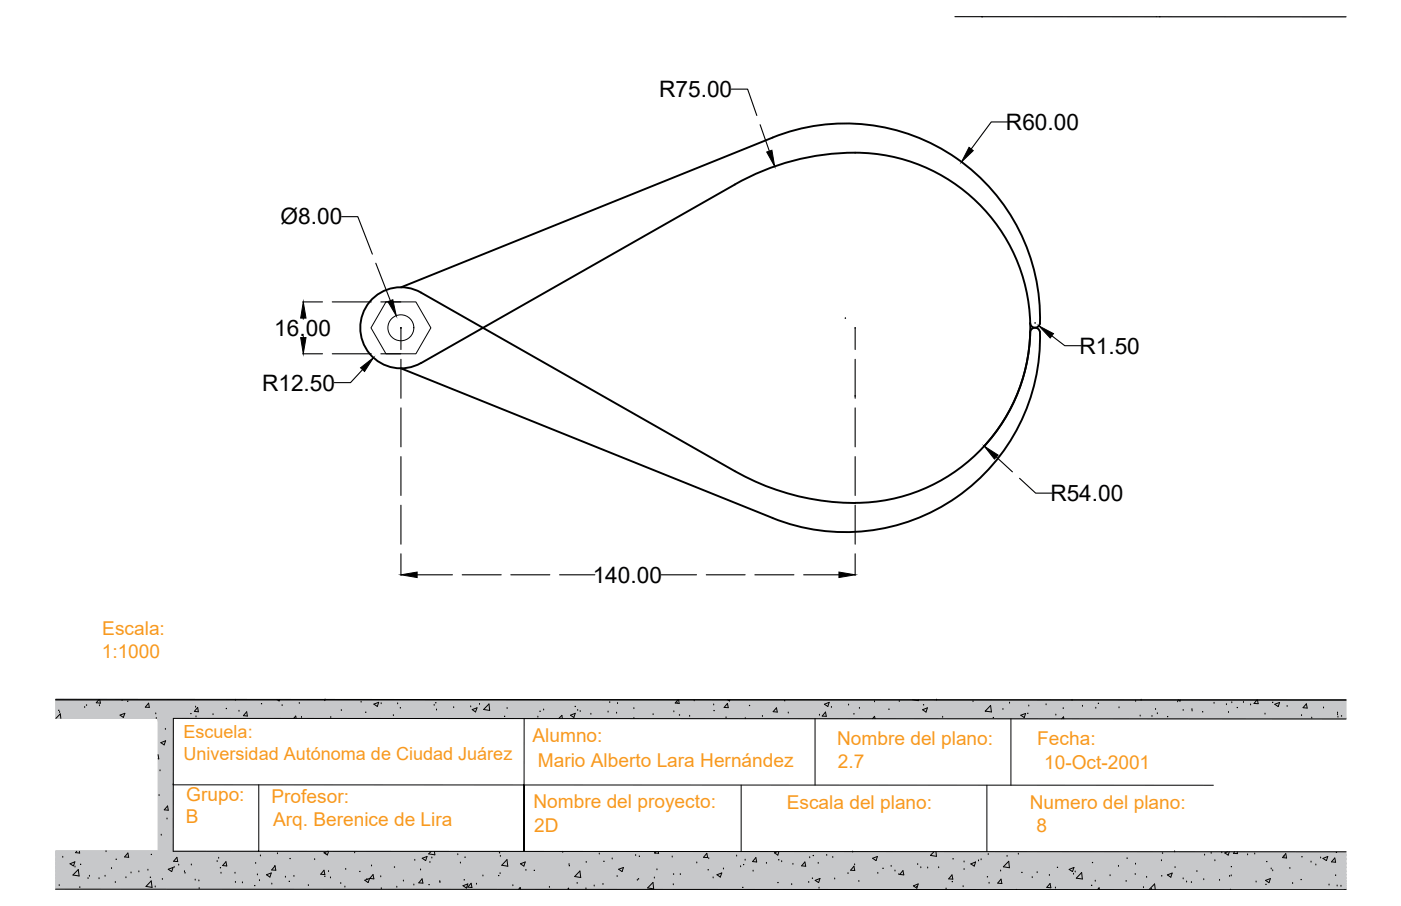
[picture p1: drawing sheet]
<svg xmlns="http://www.w3.org/2000/svg" width="432mm" height="279mm" viewBox="0 0 432 279" stroke-linecap="round" stroke-linejoin="round" font-family="sans-serif">
<!-- layer: Layer2 -->
<g fill="none" stroke="#000" stroke-width=".31">
<path d="M119 93.1h9.2l4.6 8-4.6 8h-9.2l-4.7-8z"/>
<circle cx="123.5" cy="101.1" r="4"/>
</g>
<!-- layer: Layer1 -->
<path d="M123.6 88.6l114.5-46.2a60 60 0 0 1 82.4 57.5M317.5 99.7a54 54 0 0 1-14.3 38M320.5 99.8a1.49 1.49 0 0 1-1.6 1.3 1.49 1.49 0 0 1-1.4-1.5 54.3 54.3 0 0 0-62.1-52.1 74.5 74.5 0 0 0-28.9 9.4l-96.8 55.1a12.5 12.5 0 0 1-18.7-10.9 12.5 12.5 0 0 1 18.7-10.9l96.8 55.1a75.7 75.7 0 0 0 37.1 9.8M320.5 102.3a1.49 1.49 0 0 0-1.6-1.2 1.49 1.49 0 0 0-1.4 1.4 54 54 0 0 1-54 52.6M320.5 102.3a60 60 0 0 1-82.4 57.5l-114.5-46.2" fill="none" stroke="#000" stroke-width=".59"/>
<!-- layer: Layer4 -->
<g fill="none" stroke="#000" stroke-width=".34">
<path d="M225.4 27.5h5l2.9 8.1M234.3 38.5l2.8 8.1M310.5 37.6h-5l-6.2 8.3M105.3 66.8h5l4.5 11.6M93.3 93.1h6.1M93.5 98.1v.3M102.4 93.1h12M115.8 81.2l4.5 11.5M117.4 93.1h6.1M93.3 109.1h6.1M93.5 103.7v.4M102.4 109.1h12"/>
<path d="M111.8 114l-3.8 4h-5M117.4 109.1h6.1M123.6 101.1v6.7M123.6 110.8v12M263.6 101.1v6.7M263.6 110.8v12M324.2 103.6l4 3h5M123.6 125.8v12M263.6 125.8v12M123.6 140.8v12M123.6 155.8v12M263.6 140.8v12"/>
<path d="M263.6 155.8v12M307.1 140.9l4.9 4.6M314.2 147.5l5 4.6h5M123.6 170.8v6.6M128.6 177.3h10.8M142.5 177.3h12M157.4 177.3h12.1M172.5 177.3h10.8M203.8 177.3h10.9M217.7 177.3h12M232.7 177.3h12M247.7 177.3h10.9"/>
<path d="M263.6 170.8v6.6"/>
</g>
<path d="M236.3 46.9l1.6-.6 .9 5zM298.7 45.4l1.3 1.1-3.7 3.5zM93.5 93.1l.8 5h-1.6zM119.5 93l1.6-.6 1 5zM92.7 104.1h1.6l-.8 5zM111.1 113.4l4-3.1-2.7 4.3zM320.2 100.5l4.5 2.4-1 1.3zM303.4 137.6l4.2 2.7-1.1 1.3zM123.6 177.3l5-.9v1.7zM258.6 176.4l5 .9-5 .8z" fill="#000" stroke="#000" stroke-width=".31"/>
<!-- layer: 0 -->
<g fill="none" stroke="#000" stroke-width=".31">
<path d="M294.3 5.1l120.6 .1M260.4 98.1h.2M260.6 98v.2M318.9 99.6h.2M319 99.5v.2M123.5 101.1h.2M123.6 101v.2M263.5 101.1h.2M263.6 101v.2M263.5 122.1h.2M263.6 122v.2M17.1 215.7l397.8 .2h-397.8"/>
<path d="M18.4 219.7h.1M30.5 215.7l-.8 1 1.2 .1-.2-1.1M30.6 217.6h.1M45.8 216.8l.2 1.4-1.2-.1zM60.3 218.1h.1M60.9 218.2l.2 1.3-1.2-.1zM72.6 216h.1M73.7 219.3h.1M76 219.5l.2 1.3-1.2-.1zM85.3 215.7l.7 .5 .2-.5M87 217.6h.1M92.2 216.9h.1"/>
<path d="M100.1 216.1h.1M100.2 215.9h.1M105.2 219.1h.1M111.3 216.5h.1M115.2 217.1l1.5-.5-.4 1.3zM117.5 217h.1M122.6 217.1h.1M133.8 217.5h.1M134.5 219h.1M139.8 218.2h.1M145.1 218h.1M145.5 218.8l1.5-.5-.4 1.3z"/>
<path d="M147.8 217.2h.1M150.7 217.1l.2 2-1.8-.3zM156.3 218.5h.1M167.6 219h.1M178.1 219.1h.1M178.8 219.4h.1M187.4 219.6h.1M190 219.9h.1M190.3 217h.1M195.4 218.5h.1M207.7 219.5h.1M208.7 216.8h.1"/>
<path d="M209 215.7l-.9 1.1 1.2 .1-.2-1.2M214 216.1h.1M220 217.4h.1M224.2 216.9l.3 1.3h-1.3zM224.2 215.8l.6 .4 .2-.4M239.3 218.3l.3 1.3-1.3-.1zM243 219.9h.1M254.1 217.2l1.5-.6-.5 1.3zM254.4 219.6l.3 1.3-1.3-.1zM256.2 218.2h.1M261.5 217.4h.1M264.9 218.5h.1"/>
<path d="M269.5 216.4h.1M277.2 216.3h.1M281.3 215.8l1.7 .3v-.3M284.4 218.9l1.4-.6-.4 1.3zM288.7 215.9h.1M299.9 216.4h.1M303.8 219.5h.1M305.3 217.6l.3 2-1.9-.3zM309.1 218.8h.1M311.2 216.8h.1M317.1 217.7h.1M322.4 217.4h.1"/>
<path d="M330.4 216h.1M333.6 217.8h.1M337.7 218.4h.1M344.9 218.3h.1M350 216.3h.1M351.7 216h.1M356.2 218.8h.1M363 216.4h.1M363.1 215.8l.6 .4 .1-.4M364.7 219.1h.1M367.4 218.8h.1M367.4 219.3h.1"/>
<path d="M374.2 216.9h.1M378 217.3h.1M378.6 219.7h.1M379.6 216.7h.1M383.2 216.6h.1M385.4 217.4h.1M387.4 215.8l-.9 1.1 1.3 .1-.2-1.2M392.9 217.2l1.5-.6-.4 1.3zM396.7 217.9h.1M402.6 217.1l.3 1.3-1.3-.2zM407.9 218.3h.1M412.2 219.9h.1"/>
<path d="M17.2 221.5l1.4-1.4 .2 1.4M37 220.5l1.5-.5-.5 1.2zM48 220.1h.1M48.7 232.7l.2 1.3h-.2M49.3 237.7h.1M49.6 229l1.5-.6-.5 1.3zM51 224.9h.1M60.4 221.1h.1M65.7 220.4h.1M90.5 221.5l.6-.7 .2 .7M92.9 221.2h.1M121.2 220.7h.1"/>
<path d="M161.5 221.6v41v-20.5l-108.1-.1M165.8 221.2h.1M172.2 221.6l1-1 .1 1M175.8 220.6l1.5-.6-.4 1.2zM182.1 220.3h.1M195.4 221.6h.1M201.3 220.4h.1M212.6 220.9h.1M223.8 221.4h.1M229.7 221.6h.1M235 221h.1M251.2 221.6v20.5"/>
<path d="M252.6 220.6h.1M268.9 221.6l.6-.7 .2 .7M290.5 221.2h.1M311.6 221.7v20.5M314.6 220.6l1.5-.6-.4 1.3zM325.4 220.5h.1M327.2 221.7l.6-.6 .1 .6M351.4 220.8h.1M355 221h.1M356.7 220.1h.1M389.9 220.2h.1M401.2 220.7h.1"/>
<path d="M404.3 221.5h.1M412.2 220.4h.1M412.4 221.2h.1M414.9 221.7l-361.5-.2v41l361.5 .2M49 245.3h.1M49.7 257.6h.1M51.5 252.6h.1M51.6 248.6l.3 1.3-1.3-.2zM53.4 242h.1M79.8 242v20.5M161.5 242.1l212.5 .1M228.4 242.1v20.5"/>
<path d="M304.2 242.2v20.4M17.1 274.2l397.8 .1M18.2 273.1h.1M19.3 264.4h.1M21.6 266.4l1.5-.6-.5 1.3zM23.1 267.4h.1M23.7 262.5l-.4 .4 1.3 .2-.1-.6M24.1 268.2l.3 1.9-1.9-.3zM27.1 270.9h.1M27.6 270.2h.1M30.5 271h.1M32.4 270.2h.1"/>
<path d="M32.7 262.7h.1M34.4 267.9h.1M38.8 270.7h.1M39.4 263.1l.3 1.3-1.3-.1zM40.4 269.2h.1M42.8 268.9h.1M45.6 268.4h.1M46.6 271.7l.3 2-1.9-.3zM47.8 273.5h.1M50 271.2h.1M51.9 268.1l1.4-.6-.4 1.3zM53.7 267.5h.1"/>
<path d="M54.5 264.4l.3 1.3-1.3-.1zM55.1 266.8h.1M56.9 268.8h.1M59 266.8h.1M60.2 271.4h.1M61.3 271.7h.1M61.4 274h.1M66.9 265.7h.1M67.4 264.7h.1M68.1 269.3h.1M69.6 265.7l.3 1.4-1.3-.2zM72.4 269.3h.1"/>
<path d="M72.6 272.1h.1M74.7 272.3h.1M79.3 269.8h.1M79.7 262.6h.1M80 271.6h.1M80.3 264h.1M82.1 269.8l1.5-.6-.4 1.3zM83.8 272.6h.1M84.7 267.2h.1M84.8 267.1l.2 1.3-1.3-.1zM85.5 263.3h.1M88 270.5h.1"/>
<path d="M90.6 270.3h.1M95 273.1h.1M97 265.1h.1M99.9 268.4l.2 1.3-1.3-.1zM101 262.5l-1.1 .5 1 .7 .4-1.2M101.3 268.8h.1M101.9 270.7h.1M105 272.5h.1M106.3 273.6h.1M106.6 268.1h.1M109.3 263h.1M112.4 271.5l1.5-.6-.4 1.3z"/>
<path d="M113.1 271.2h.1M114.5 267.1h.1M115 269.7l.2 1.3-1.2-.1zM117.3 270.4h.1M117.5 274.1h.1M122.3 273.6h.1M124.3 271.7h.1M127.6 272.9h.1M127.8 265.3h.1M129.6 268.3h.1M130.1 271l.2 1.3h-1.2zM130.1 264.7l1.5-.6-.4 1.3z"/>
<path d="M132.9 262.6l-.8 .7 1.9 .3-.1-1M133.1 264.6h.1M135.6 271.9h.1M135.6 272.2h.1M141.1 263.6h.1M141.9 266.2h.1M142.7 273.1l1.5-.5-.4 1.3zM145.2 272.4l.3 1.3-1.3-.1zM146.9 272.7h.1M148.8 270.1h.1M154.1 269.4h.1M154.2 264.1h.1"/>
<path d="M156.3 265.1l.2 2-1.9-.3zM158.1 273.1h.1M159.9 274.2l.4-.5 .1 .5M160.4 266.4l1.5-.6-.4 1.3zM162.1 268.4h.1M169.3 273.7h.1M173.4 262.9h.1M175.1 274.2h.1M175.4 266.6h.1M177.9 272.4h.1M178.7 268.6l.3 2-1.9-.3zM180.6 274.1h.1"/>
<path d="M180.7 266h.1M183.1 273.2h.1M184.7 263.4h.1M188.7 264.9h.1M190.2 270.3h.1M190.7 268.1l1.5-.6-.5 1.3zM195.9 263.8h.1M196.4 271.5h.1M201.3 272.1l.2 2-1.9-.3zM201.7 270.8h.1M202 263.2h.1M202.1 262.6l-.4 .4 1.3 .2-.1-.6"/>
<path d="M202.5 268.2h.1M207.2 264.3h.1M207.5 272.9h.1M209.7 269.7h.1M214.8 266.1h.1M217.8 263.2l.3 1.3-1.3-.1zM218.4 264.8h.1M219.8 270.7h.1M221 269.8l1.5-.6-.5 1.3zM223 268h.1M227 264h.1M228.3 267.3h.1"/>
<path d="M229.7 265.3h.1M232.1 268.7h.1M233 264.5l.2 1.3-1.3-.1zM236.2 266.2h.1M239.7 262.6l-1 .4 1 .7 .4-1.1M240.9 265.7h.1M244 272.8h.1M244.4 266.5h.1M248.1 265.8l.2 1.3-1.2-.1zM249.3 272.1h.1M249.6 264.5h.1M251.2 271.5l1.5-.6-.4 1.3z"/>
<path d="M252.2 266.2h.1M252.4 273.9h.1M254.8 263.8h.1M256.7 264.4h.1M257.3 271.1h.1M262.8 262.8h.1M263.2 267.1l.2 1.3h-1.2zM263.4 266.7h.1M264.7 271.8h.1M268.9 264.7l1.5-.6-.4 1.3zM270.6 269.3h.1M274.7 267.2h.1"/>
<path d="M275.8 268.6h.1M277 269.7h.1M278.3 268.5l.3 1.3-1.3-.1zM281.5 273.2l1.5-.6-.4 1.3zM283.8 267.6h.1M285.9 267.7h.1M287.9 262.6l-1.1 1.2 1.8 .3-.1-1.5M289.3 267.6h.1M291.6 274.2h.1M293.4 269.8l.3 1.3-1.3-.1zM296.8 273.4h.1M297.1 268.2h.1"/>
<path d="M297.1 265.8h.1M299.2 266.4l1.5-.6-.4 1.3zM301.6 265.5h.1M302.4 265.1h.1M304.8 272.4h.1M308.4 268.6h.1M308.5 271.1l.3 1.4-1.3-.2zM310.4 264.1h.1M310.9 265.6l.2 2-1.9-.3zM313.9 263.4h.1M318.1 270.7h.1M319.7 269.1h.1"/>
<path d="M323.4 270h.1M323.6 272.5l.3 1.3-1.3-.1zM325.3 273.9h.1M329.5 268.1l1.5-.6-.5 1.3zM330.9 269.6h.1M331.4 268.9h.1M333.4 269.1l.2 2-1.9-.3zM337.6 271.8h.1M338.3 274.3l.5-.5v.5M342.1 270.1h.1M344.7 267.2h.1M349.9 269.7h.1"/>
<path d="M350 266.5h.1M352.4 273.7h.1M353.4 270.6h.1M354.6 274.4l-.4-.1 1.7-1.7 .2 1.8M354.9 274.3h.1M358 265.4h.1M359.8 269.8l1.5-.5-.5 1.2zM362 262.7h.1M362.2 267.6h.1M364.7 271h.1M365.7 272h.1M367.2 272.2h.1"/>
<path d="M371 271.3h.1M371.3 263.7h.1M373.3 263.2h.1M374.4 265.4h.1M375.9 271.5h.1M376.6 263h.1M378.4 262.7l-.9 .3 1 .7 .4-1M379 270.3h.1M379.5 270.1h.1M380.5 262.7l-.3 .5h1.2l-.1-.5M384.5 263.6h.1M386.7 263.4h.1"/>
<path d="M387.1 272h.1M390.1 271.5l1.4-.6-.4 1.3zM391.8 268h.1M392.3 268.5h.1M395.8 264.1h.1M396.3 263.2l.2 1.4-1.2-.1zM397.6 267.8h.1M398.4 272.5h.1M404.1 265.9h.1M405.6 266.8h.1M407 264.6h.1M407.8 264.7l1.4-.6-.4 1.3z"/>
<path d="M409.6 272.9h.1M411.4 264.6l.2 1.3-1.2-.1zM412.1 273.2h.1M413.3 273.3h.1"/>
</g>
<g fill="#c7c8ca" stroke="#c7c8ca" stroke-width=".31">
<path d="M17.1 262.5l397.8 .2h-397.8z"/>
<path d="M17.1 262.7l397.8 .8h-397.8z"/>
<path d="M17.1 263.5l397.8 .3h-397.8z"/>
<path d="M17.1 263.8l397.8 1h-397.8z"/>
<path d="M17.1 264.9l397.8 .2h-397.8z"/>
<path d="M17.1 267.4l397.8 .2z"/>
<path d="M17.1 267.6l397.8 1h-397.8z"/>
<path d="M17.1 268.6l397.8 .1z"/>
<path d="M17.1 269.8h397.8z"/>
<path d="M17.1 271.7h397.8z"/>
<path d="M17.1 271.7l397.8 .7h-397.8z"/>
<path d="M17.1 272.4l397.8 .1z"/>
<path d="M17.1 272.5l397.8 .5h-397.8z"/>
<path d="M17.1 273.1h397.8z"/>
<path d="M17.1 273.2l397.8 .3h-397.8z"/>
<path d="M17.1 273.5l397.8 .2h-397.8z"/>
<path d="M17.1 273.7l397.8 .2h-397.8z"/>
<path d="M17.1 273.9l397.8 .2h-397.8z"/>
<path d="M294.3 5.1l120.6 .1zM302.5 5.1l112.4 .1z"/>
<path d="M17.1 215.7l397.8 .2h-397.8zM17.1 215.7l397.8 .2z"/>
<path d="M17.1 221.5h397.8v-.1zM17.1 216l397.8 5.4-397.8 .1z"/>
<path d="M17.1 216l397.8 5.4v-5.5zM17.1 215.9h397.8z"/>
<path d="M48.7 221.5h366.2zM48.7 221.5h366.2z"/>
<path d="M53.4 221.5l361.5 .2zM53.4 221.5l361.5 .2v-.2z"/>
<path d="M48.7 221.5l4.7 41v-41zM48.7 221.5l4.7 41h-4.7z"/>
<path d="M17.1 262.5h36.3zM17.1 262.5h36.3z"/>
<path d="M17.1 262.5l397.8 .2zM17.1 262.5h36.3z"/>
<path d="M17.1 262.7l397.8 .8v-.8zM17.1 262.7h397.8z"/>
<path d="M17.1 263.5l397.8 .3v-.3zM17.1 263.5h397.8z"/>
<path d="M17.1 263.8l397.8 1v-1zM17.1 263.8h397.8z"/>
<path d="M17.1 264.9l397.8 .2v-.3zM17.1 264.8h397.8z"/>
<path d="M17.1 266.2l397.8-.1zM17.1 265.1l397.8 1-397.8 .1z"/>
<path d="M17.1 265.1l397.8 1v-1zM17.1 265.1h397.8z"/>
<path d="M17.1 266.4l397.8-.1zM17.1 266.2l397.8 .1-397.8 .1z"/>
<path d="M17.1 266.2l397.8 .1v-.1zM17.1 266.2h397.8z"/>
<path d="M17.1 267.4h397.8zM17.1 266.4l397.8 1h-397.8z"/>
<path d="M17.1 266.4l397.8 1v-1zM17.1 266.4h397.8z"/>
<path d="M17.1 267.4l397.8 .2zM17.1 267.4h397.8z"/>
<path d="M17.1 267.6l397.8 1v-1zM17.1 267.6h397.8z"/>
<path d="M17.1 268.6l397.8 .1zM17.1 268.6h397.8z"/>
<path d="M17.1 269.8l397.8-.1zM17.1 268.7l397.8 1-397.8 .1z"/>
<path d="M17.1 268.7l397.8 1v-1zM17.1 268.7h397.8z"/>
<path d="M17.1 269.8h397.8zM17.1 269.8h397.8z"/>
<path d="M17.1 270.8l397.8-.1zM17.1 269.8l397.8 .9-397.8 .1z"/>
<path d="M17.1 269.8l397.8 .9v-.9zM17.1 269.8h397.8z"/>
<path d="M17.1 270.8h397.8zM17.1 270.8h397.8z"/>
<path d="M17.1 271.7l397.8-.1zM17.1 270.8l397.8 .8-397.8 .1z"/>
<path d="M17.1 270.8l397.8 .8v-.8zM17.1 270.8h397.8z"/>
<path d="M17.1 271.7h397.8zM17.1 271.7h397.8z"/>
<path d="M17.1 271.7l397.8 .7v-.7zM17.1 271.7h397.8z"/>
<path d="M17.1 272.4l397.8 .1zM17.1 272.4h397.8z"/>
<path d="M17.1 272.5l397.8 .5v-.5zM17.1 272.5h397.8z"/>
<path d="M17.1 273.1h397.8zM17.1 273h397.8z"/>
<path d="M17.1 273.2l397.8 .3v-.4zM17.1 273.1h397.8z"/>
<path d="M17.1 273.5l397.8 .2v-.2zM17.1 273.5h397.8z"/>
<path d="M17.1 273.7l397.8 .2v-.2zM17.1 273.7h397.8z"/>
<path d="M17.1 273.9l397.8 .2v-.2zM17.1 273.9h397.8z"/>
<path d="M17.1 274.1h397.8zM17.1 274.1h397.8z"/>
<path d="M17.1 274.1l397.8 .1zM17.1 274.1l397.8 .1z"/>
<path d="M414.4 274.4l.5-.1zM244.7 274.3h170.2z"/>
<path d="M17.1 274.2l397.8 .1zM17.1 274.2l397.8 .1z"/>
</g>
<g fill="#000" stroke="#000" stroke-width=".31">
<path d="M302.5 5.1h.2zM302.7 5.1h.2zM18 219h.2zM37.6 215.8v.2zM69.7 218.5h.2zM112.6 219.6h.2zM123.3 218.3h.2zM134.2 216.7h.2zM177.2 217.9h.2zM231 217.5v.1zM284.6 217.4h.1zM316.7 220h.2z"/>
<path d="M327.6 218.4h.2zM381.3 218.2h.1zM392.2 216.6h.1zM48.1 221.4h.2zM359.8 221h.2zM413.4 220.8h.2zM89.3 264.8h.2zM100.1 270.1v.2zM100.3 263.2h.2zM110.8 268.7h.2zM121.6 267.3v.2zM132.2 272.8h.1z"/>
<path d="M143 271.3h.2zM153.9 263h.2zM164.6 268.4h.2zM175.4 267h.2zM185.8 272.6h.1zM218.2 268.2h.2zM229.1 266.6h.2zM239.7 272.2h.2zM272.1 267.8h.1zM282.5 273.4h.2zM304.5 263.4h.2zM313.2 274.3h.2z"/>
<path d="M314.9 269h.1zM336.4 273h.2zM336.6 266h.2zM347 271.7h.2zM347.3 264.6h.2zM358 270.1h.1zM379.2 274.3h.1zM390.4 265.7h.1zM411.8 262.9h.2z"/>
<circle cx="357.5" cy="5.1" r=".07"/>
<circle cx="26.1" cy="218" r=".07"/>
<circle cx="26.7" cy="217.4" r=".07"/>
<circle cx="80.6" cy="217" r=".07"/>
<circle cx="166.4" cy="219.3" r=".07"/>
<circle cx="187.9" cy="216.5" r=".07"/>
<circle cx="241.8" cy="216.1" r=".07"/>
<circle cx="274" cy="218.7" r=".07"/>
<circle cx="338.5" cy="216.9" r=".07"/>
<circle cx="370.7" cy="219.5" r=".07"/>
<circle cx="58.8" cy="220.1" r=".07"/>
<circle cx="101.9" cy="221.1" r=".07"/>
<circle cx="209.4" cy="220.5" r=".07"/>
<circle cx="263.2" cy="220.1" r=".07"/>
<circle cx="306.1" cy="221.3" r=".07"/>
<circle cx="24.6" cy="273.6" r=".07"/>
<circle cx="24.8" cy="266.5" r=".07"/>
<circle cx="35.5" cy="272" r=".07"/>
<circle cx="35.8" cy="265" r=".07"/>
<circle cx="46.6" cy="263.5" r=".07"/>
<circle cx="57" cy="269.2" r=".07"/>
<circle cx="67.9" cy="267.6" r=".07"/>
<circle cx="78.5" cy="273.1" r=".07"/>
<circle cx="78.8" cy="266.1" r=".07"/>
<circle cx="132.5" cy="265.8" r=".07"/>
<circle cx="143.3" cy="264.3" r=".07"/>
<circle cx="153.7" cy="270" r=".07"/>
<circle cx="175.2" cy="273.9" r=".07"/>
<circle cx="186.1" cy="265.6" r=".07"/>
<circle cx="196.8" cy="271" r=".07"/>
<circle cx="197.1" cy="264" r=".07"/>
<circle cx="228.9" cy="273.6" r=".07"/>
<circle cx="240" cy="265.1" r=".07"/>
<circle cx="250.4" cy="270.8" r=".07"/>
<circle cx="250.6" cy="263.8" r=".07"/>
<circle cx="261.4" cy="269.2" r=".07"/>
<circle cx="282.8" cy="266.4" r=".07"/>
<circle cx="293.5" cy="271.9" r=".07"/>
<circle cx="293.7" cy="264.8" r=".07"/>
<circle cx="304.3" cy="270.4" r=".07"/>
<circle cx="325.9" cy="267.5" r=".07"/>
<circle cx="358.3" cy="263.1" r=".07"/>
<circle cx="368.9" cy="268.6" r=".07"/>
<circle cx="379.5" cy="267.3" r=".07"/>
<circle cx="390.2" cy="272.7" r=".07"/>
<circle cx="401" cy="271.2" r=".07"/>
<circle cx="401.3" cy="264.2" r=".07"/>
<circle cx="411.6" cy="269.9" r=".07"/>
</g>
<g font-size="7">
<text x="203.2" y="29.9">R75.00</text>
<text x="310" y="40.1">R60.00</text>
<text x="86.5" y="69.2">Ø8.00</text>
<text x="84.5" y="103.6">16.00</text>
<text x="332.7" y="109.1">R1.50</text>
<text x="80.8" y="120.5">R12.50</text>
<text x="323.7" y="154.5">R54.00</text>
<text x="182.7" y="179.7">140.00</text>
</g>
<g font-size="5.9" fill="#f8991e">
<text x="31.5" y="195.9">Escala:</text>
<text x="31.4" y="203">1:1000</text>
<text x="164.1" y="228.9">Alumno:</text>
<text x="258" y="229.6">Nombre del plano:</text>
<text x="319.7" y="229.9">Fecha:</text>
<text x="165.8" y="236.5">Mario Alberto Lara Hernández</text>
<text x="258.3" y="236.8">2.7</text>
<text x="321.8" y="237.2">10-Oct-2001</text>
<text x="57.4" y="246.9">Grupo:</text>
<text x="83.7" y="247.7">Profesor:</text>
<text x="164.4" y="249.3">Nombre del proyecto:</text>
<text x="242.5" y="249.4">Escala del plano:</text>
<text x="317.4" y="249.5">Numero del plano:</text>
<text x="57.3" y="253.9">B</text>
<text x="84.2" y="254.7">Arq. Berenice de Lira</text>
<text x="164.7" y="256.5">2D</text>
<text x="319.5" y="256.7">8</text>
</g>
<g font-size="5.6" fill="#f8991e">
<text x="56.6" y="227.6">Escuela:</text>
<text x="56.6" y="234.2">Universidad Autónoma de Ciudad Juárez</text>
</g>
</svg>
